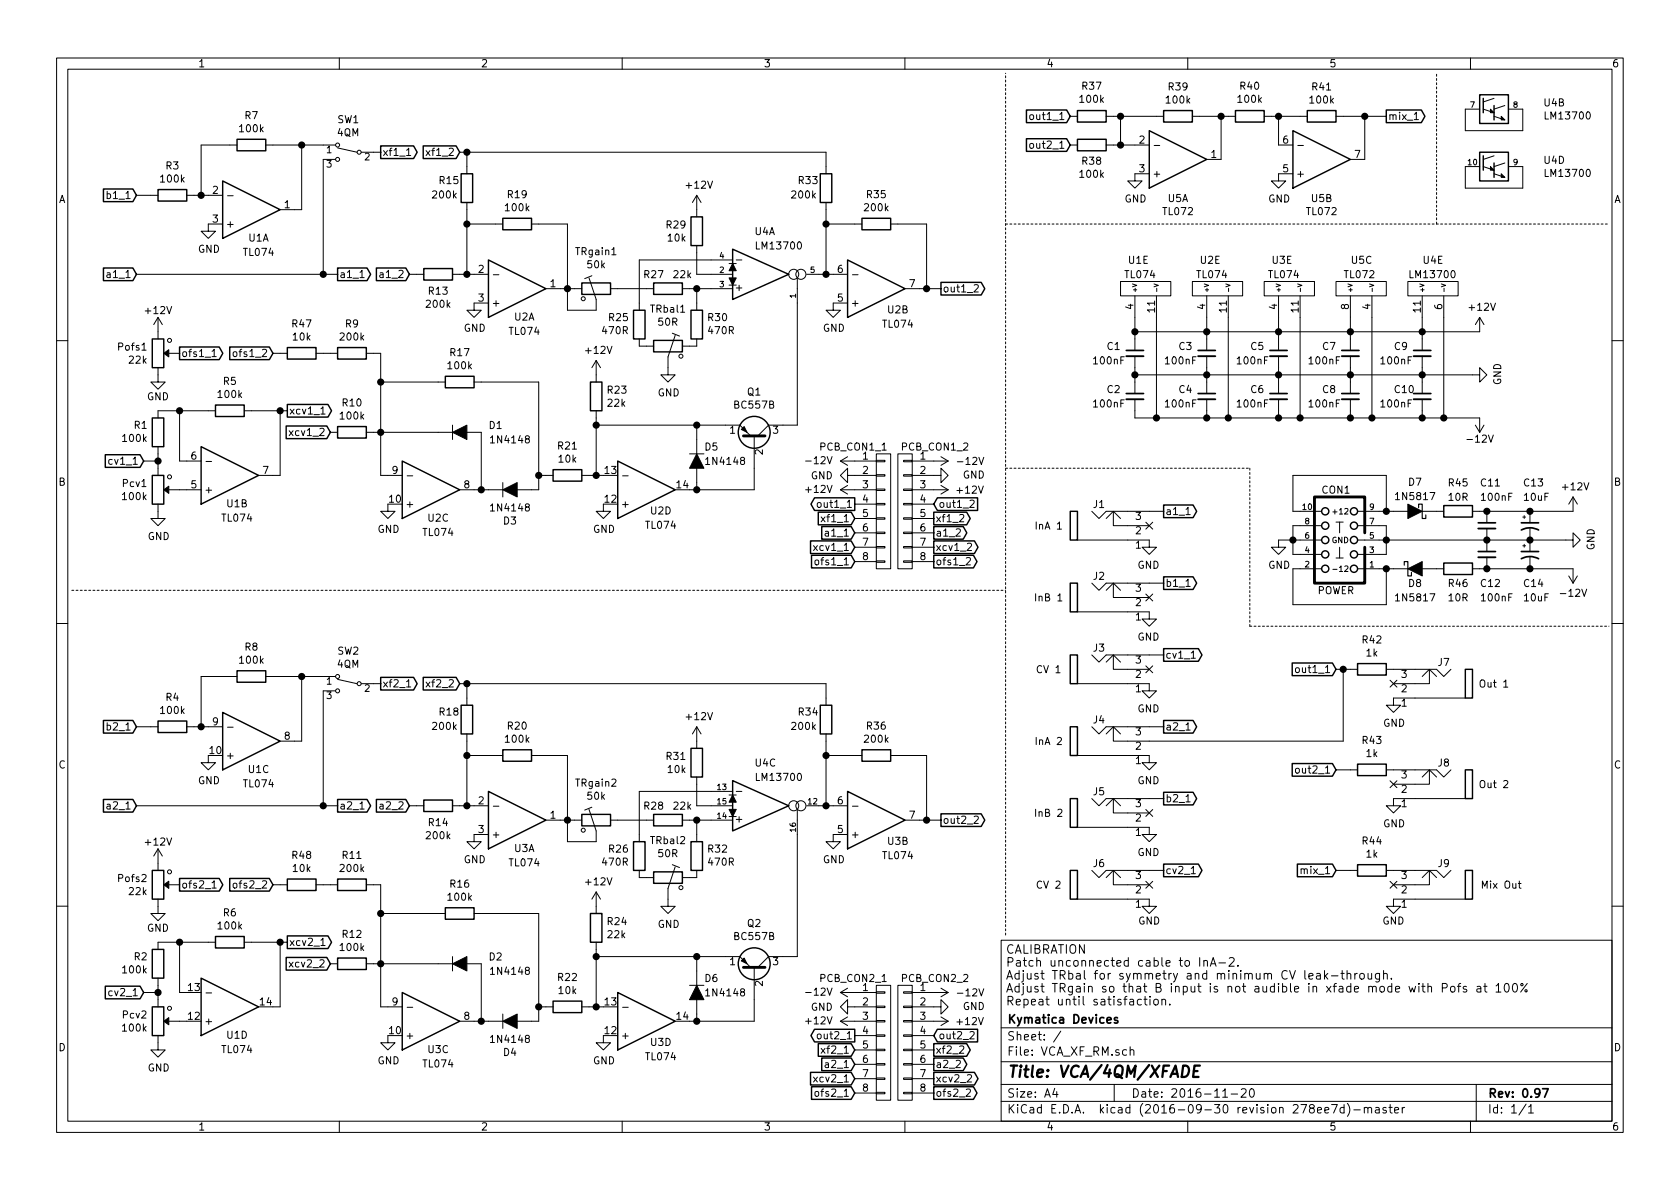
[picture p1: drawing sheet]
<svg xmlns="http://www.w3.org/2000/svg" width="297mm" height="210mm" viewBox="0 0 297 210" stroke-linecap="round" stroke-linejoin="round" font-family="sans-serif">
<g fill="none" stroke="#000" stroke-width=".18">
<path d="M10 10.3h277v189.9h-277zM12 12.2h273v186.1h-273zM60 10.3v1.9M110 10.3v1.9M160 10.3v1.9M210 10.3v1.9M260 10.3v1.9M261.6 19.3h-2.5v3.8h10.1v-3.8h-2.5M262.3 19.3l1.9 .6M264.2 17.4l-1.9 .6M266.1 18.7l-1.9 .6M24.1 34.5h3.8"/>
<path d="M33 34.5h6.4M39.4 39.6h-2.6v1.3h1.3l-1.3 1.3-1.2-1.3h1.2M40.2 34.6h1M41.9 25.6h-6.3v8.9M47 25.6h12.3M53.3 25.6v11.5h-3.8M59.3 28.2h-2.2v20.3M59.7 26.2l3.4 .7M63.9 26.9h3.4M71.9 26.6l.4-.4v1.3M71.9 27.5h.7M81.3 26.9h64.7v3.8"/>
<path d="M82.5 39.6h6.4M82.5 26.9v3.8M82.5 35.8v12.7M94 39.6h6.3v15.3h5.1v-1.9l-1.3-3.9M123.2 34.5v3.8M123.2 34.5l-.8 1.3M123.2 34.5l.8 1.3M146 39.6h6.4M146 35.8v12.7M157.5 39.6h6.3v11.4M189.2 25.6h1.3M189.2 20.6h1.3"/>
<path d="M195.6 25.6h7.6M195.6 20.6h10.1M198.1 20.6v5M203.2 30.7h-2.5v1.3h1.2l-1.2 1.3-1.3-1.3h1.3M204.1 25.7h1M210.8 20.6h7.6M215.9 20.6v7.6h-2.5M223.5 20.6h7.6M226.1 20.6v5h2.5M228.6 30.7h-2.5v1.3h1.2l-1.2 1.3-1.3-1.3h1.3M229.5 25.7h1M236.2 20.6h8.9"/>
<path d="M241.3 20.6v7.6h-2.5M250.1 21.2h.7M261.6 29.5h-2.5v3.8h10.1v-3.8h-2.5M262.3 29.5l1.9 .6M264.2 20.6l1.9 .6M264.2 27.6l-1.9 .6M264.2 30.7l1.9 .7M266.1 28.8l-1.9 .7M24.1 48.5h35.6M27.9 56.1v3.8M27.9 56.1l-.7 1.3M27.9 56.1l.8 1.3"/>
<path d="M63.7 49.1h.7M72.4 48.5h2.5M80 48.5h6.4M86.4 53.6h-2.6v1.3h1.3l-1.3 1.2-1.3-1.2h1.3M87.2 48.6h1M96.5 51h6.4M104.6 48.8l-1.2 .5M107.9 51h7.7M108.2 45.1h.7M113 59.9v1.3h2.6M118.9 58.9l1.2 .5M119.4 59.3l-1.3 3.8v3.2h1.3l-1.3 1.3-1.3-1.3h1.3"/>
<path d="M120.6 51h8.9M123.2 43.4v5.1h6.3M123.2 51v3.9M123.2 59.9v1.3h-2.6M128.9 46.6h1.3M128.9 50.4h1.3M129.5 46h-16.5v8.9M141 49.3v25.9h-5.1l-1.9 1.9M142.6 48.5h7.3M149.9 53.6h-2.6v1.3h1.3l-1.3 1.2-1.3-1.2h1.3M150.7 48.6h1M160 51h6.4"/>
<path d="M172.2 50.4l.5-.1 .2 .1 .1 .3-.8 .9h.8M198.1 49.8h8.9v2.5h-8.9zM200.7 52.3v9.5M204 50.2l.8 .3-.8 .2M204.5 52.3v21.6M204.5 51v.6M210.8 49.8h8.9v2.5h-8.9zM213.4 52.3v9.5M216.7 50.2l.8 .3-.8 .2M217.2 52.3v21.6M217.2 51v.6M223.5 49.8h8.9v2.5h-8.9z"/>
<path d="M226.1 52.3v9.5M229.4 50.2l.8 .3-.8 .2M229.9 52.3v21.6M229.9 51v.6M236.2 49.8h8.9v2.5h-8.9zM238.8 52.3v9.5M242.1 50.2l.8 .3-.8 .2M242.6 52.3v21.6M242.6 51v.6M248.9 49.8h8.9v2.5h-8.9zM251.5 52.3v9.5M254.8 50.2l.8 .3-.8 .2"/>
<path d="M255.3 52.3v21.6M255.3 51v.6M261.6 56.1l-.7 1.3M261.6 56.1v2.6h-60.9M261.6 56.1l.8 1.3M10 60.2h2M25.1 61.9h.7M27.9 65v2.6h1.3l-1.3 1.2-1.2-1.2h1.2M27.9 79v5.1M29.8 62.5h1.9M31.7 72.6v8.9h3.9M37.5 62.1l.4-.3v1.3"/>
<path d="M37.5 63.1h.7M38.1 72.6h-10.2v1.3M43.2 72.6h7.6M48.3 62.5h2.5M49.5 72.6v11.5h-3.8M55.9 62.5h3.8M56.7 72.3l.4-.4v1.3M56.7 73.2h.8M58.4 76.4h1.3M64.8 76.4h15.2M64.8 62.5h2.5v21.6h3.8M67.3 67.6h11.4"/>
<path d="M80 75.2v2.5M82.5 76.4h2.6v10.2M83.8 67.6h11.4v19h-3.8M105.4 75.2h25.4l1.9 1.9M105.4 63.7v3.9M105.4 72.6v11.5M105.4 63.7l-.8 1.3M105.4 63.7l.8 1.3M123.2 75.2v5.1M133.3 77.1v9.5h-11.4M200.7 66.3h60.9v-1.3l1.3 1.3-1.3 1.3v-1.3M200.7 63v6.5"/>
<path d="M200.7 70.6v3.3h60.9v2.5M213.4 63v6.5M213.4 70.6v3.3M226.1 63v6.5M226.1 70.6v3.3M238.8 63v6.5M238.8 70.6v3.3M251.5 63v6.5M251.5 70.6v3.3M260.9 75.2l.7 1.2M262.4 75.2l-.8 1.2M285 60.2h2"/>
<path d="M25.4 81.5h2.5M27.9 89.1v2.6h1.3l-1.3 1.3-1.2-1.3h1.2M29.8 86.6h5.8M36.4 81.6h1M68.6 89.1v1.3h1.2l-1.2 1.3-1.3-1.3h1.3M72 84.1h1M81.3 86.6h7.6M88.9 85.3v2.6M95.2 84.1h2.6M102.9 84.1h3.8M106.7 89.1v1.3h1.2l-1.2 1.3-1.3-1.3h1.3M110.1 84.1h1"/>
<path d="M121.9 80.3h2.6M123.2 82.8v3.8M148.6 86.6h6.3M148.6 81.5h6.3M148.6 86.6l1.3 .8M148.6 81.5l1.3 .8M149.9 84.1v-1.3l-1.3 1.3 1.3 1.2v-1.2h5M149.9 85.8l-1.3 .8M149.9 80.8l-1.3 .7M151.1 89.1h3.8M151.1 91.7h3.8M151.1 94.2h3.8"/>
<path d="M151.1 96.8h3.8M151.1 99.3h3.8M154.9 80.3h2.6v20.3h-2.6zM154.9 99.2h1.6v.2h-1.6zM154.9 96.6h1.6v.3h-1.6zM154.9 94.1h1.6v.3h-1.6zM154.9 91.6h1.6v.2h-1.6zM154.9 89h1.6v.3h-1.6zM154.9 86.5h1.6v.2h-1.6zM154.9 83.9h1.6v.3h-1.6zM154.9 81.4h1.6v.3h-1.6zM158.7 80.3h2.6v20.3h-2.6z"/>
<path d="M159.8 99.2h1.5v.2h-1.5zM159.8 96.6h1.5v.3h-1.5zM159.8 94.1h1.5v.3h-1.5zM159.8 91.6h1.5v.2h-1.5zM159.8 89h1.5v.3h-1.5zM159.8 86.5h1.5v.2h-1.5zM159.8 83.9h1.5v.3h-1.5zM159.8 81.4h1.5v.3h-1.5zM161.3 84.1h5.1v-1.3l1.2 1.3-1.2 1.2v-1.2M161.3 86.6h6.3M161.3 81.5h6.3M161.3 89.1h3.8"/>
<path d="M161.3 91.7h3.8M161.3 94.2h3.8M161.3 96.8h3.8M161.3 99.3h3.8M166.4 85.8l1.2 .8M166.4 80.8l1.2 .7M167.6 86.6l-1.2 .8M167.6 81.5l-1.2 .8M169.7 91.1l.5-.1 .2 .1v.2l-.8 1h.8M170.8 98.7l.5-.1 .2 .1 .1 .3-.8 .9h.8M171 96.2l.5-.1 .3 .3-.8 1h.8M171.5 88.5l.5-.1 .2 .1v.3l-.8 .9h.8"/>
<path d="M186.9 93.6h.8M190.5 95.5h12.7v1.3h-1.3l1.3 1.2 1.3-1.2h-1.3M193 90.4l1.3 1.3 1.3-1.3h10.1M195.6 91.7l1.2-1.3 1.3 1.3M196.8 90.4v2.6h6.4M202.6 92.3l1.2 1.3M203.8 92.3l-1.2 1.3M209.7 91h.7M233.7 95.5h-7.6v1.3h1.2l-1.2 1.2-1.3-1.2h1.3M233.7 90.4h-5.1v-6.3h16.5v6.3M233.7 93h-5.1v5h5.1M236.2 98.7h1.3"/>
<path d="M236.2 92.3h1.3M236.9 92.3v1.9M236.9 96.8v1.9M240 95.5h38.1v-1.3l1.3 1.3-1.3 1.3v-1.3M240 90.4h8.9M240 93h5.1v5h-5.1M251.5 90.4h3.8M262.9 90.4v1.9M262.9 93.5v3.9M262.9 98.5v2.1M269.2 91.4h.5M269.2 96.5h.5"/>
<path d="M269.5 91.2v.5M269.5 96.3v.5M270.5 90.4v2.1M270.5 93.5v4M270.5 98.5v2.1M278.1 87.9v2.5h-17.8M278.1 87.9l-.7 1.2M278.1 87.9l.8 1.2M10 110.3h2M41.9 119.6h-6.3v8.9M47 119.6h12.3M53.3 119.6v11.5h-3.8"/>
<path d="M187 106.3h.8M190.5 108.2h12.7v1.3h-1.3l1.3 1.2 1.3-1.2h-1.3M193 103.1l1.3 1.3 1.3-1.3h10.1M193 115.8l1.3 1.3 1.3-1.3h10.1M195.6 104.4l1.2-1.3 1.3 1.3M195.6 117.1l1.2-1.3 1.3 1.3M196.8 103.1v2.6h6.4M196.8 115.8v2.6h6.4M202.6 105l1.2 1.3M202.6 117.7l1.2 1.3M203.8 105l-1.2 1.3M203.8 117.7l-1.2 1.3"/>
<path d="M209.7 103.7h.7M210.6 116.4h.8M233.7 100.6h-5.1v6.3h16.5v-6.3M236.2 118.4h3.8M237.5 118.4v12.7h-40.7v-2.6M240 100.6h8.9M245.1 118.4h8.9l1.3 1.2 1.2-1.2M251.5 119.6l1.2-1.2 1.3 1.2M251.5 100.6h3.8M252.7 118.4v2.5h-6.3M260.3 100.6h17.8v2.5M277.4 101.8l.7 1.3"/>
<path d="M278.9 101.8l-.8 1.3M285 110.3h2M24.1 128.5h3.8M33 128.5h6.4M36.8 133.6v1.3h1.3l-1.3 1.2-1.2-1.2h1.2M40.2 128.6h1M59.3 122.2h-2.2v20.3M59.7 120.1l3.4 .8M63.9 120.9h3.4M71.9 120.5l.4-.3v1.3M71.9 121.5h.7M81.3 120.9h64.7v3.8"/>
<path d="M82.5 120.9v3.8M82.5 129.8v12.7M82.5 133.6h6.4M94 133.6h6.3v15.2h5.1v-1.9l-1.3-3.8M123.2 128.5v3.8M123.2 137.4v5.1h6.3M123.2 128.5l-.8 1.3M123.2 128.5l.8 1.3M129.5 139.9h-16.5v8.9M146 129.8v12.7M146 133.6h6.4M157.5 133.6h6.3v11.4"/>
<path d="M190.5 120.9h12.7v1.3h-1.3l1.3 1.2 1.3-1.2h-1.3M190.5 133.6h12.7v1.3h-1.3l1.3 1.2 1.3-1.2h-1.3M193 128.5l1.3 1.3 1.3-1.3h10.1M195.6 129.8l1.2-1.3 1.3 1.3M209.7 129.1h.7M236.2 136.1h3.8M245.1 136.1h8.9l1.3 1.3 1.2-1.3M245.8 120.3l1.2 1.2M245.8 138.1l1.2 1.2M247 120.3l-1.2 1.2M247 138.1l-1.2 1.2M251.5 137.4l1.2-1.3 1.3 1.3"/>
<path d="M252.7 136.1v2.6h-6.3M259.1 123.4h-12.7v1.3h1.2l-1.2 1.3-1.3-1.3h1.3M265.9 121.5h.7M24.1 142.5h35.6M27.9 159v2.5h1.3l-1.3 1.3-1.2-1.3h1.2M27.9 150.1v3.8M27.9 150.1l-.7 1.3M27.9 150.1l.8 1.3M29.8 156.5h1.9M37.5 156.1l.4-.4v1.3M37.5 157h.7M48.3 156.5h2.5"/>
<path d="M55.9 156.5h3.8M63.7 143.1h.7M64.8 156.5h2.5v21.5h3.8M72.4 142.5h2.5M80 142.5h6.4M86.4 147.6h-2.6v1.2h1.3l-1.3 1.3-1.3-1.3h1.3M87.2 142.6h1M96.5 145h6.4M104.6 142.7l-1.2 .6M105.4 157.7v3.8M105.4 157.7l-.8 1.3M105.4 157.7l.8 1.3"/>
<path d="M107.9 145h7.7M113 153.9v1.3h2.6M118.9 152.9l1.2 .5M119.4 153.3l-1.3 3.8v3.2h1.3l-1.3 1.2-1.3-1.2h1.3M120.6 145h8.9M123.2 145v3.8M123.2 153.9v1.3h-2.6M128.9 140.6h1.3M128.9 144.4h1.3M141 143.3v25.9h-5.1l-1.9 1.9M144.8 142.5h5.1M149.9 147.6h-2.6v1.2h1.3l-1.3 1.3-1.3-1.3h1.3"/>
<path d="M150.7 142.6h1M160 145h6.4M172.2 144.4l.5-.1 .2 .1 .1 .3-.8 .9h.8M190.5 146.3h12.7v1.3h-1.3l1.3 1.2 1.3-1.2h-1.3M190.5 159h12.7v1.3h-1.3l1.3 1.2 1.3-1.2h-1.3M193 141.2l1.3 1.3 1.3-1.3h10.1M193 153.9l1.3 1.3 1.3-1.3h10.1M195.6 142.5l1.2-1.3 1.3 1.3M195.6 155.2l1.2-1.3 1.3 1.3M196.8 141.2v2.6h6.4M196.8 153.9v2.6h6.4M202.6 143.1l1.2 1.3"/>
<path d="M202.6 155.8l1.2 1.3M203.8 143.1l-1.2 1.3M203.8 155.8l-1.2 1.3M209.7 141.8h.7M210.6 154.5h.8M236.2 153.9h3.8M245.1 153.9h8.9l1.3 1.3 1.2-1.3M245.8 155.8l1.2 1.3M247 155.8l-1.2 1.3M251.5 155.2l1.2-1.3 1.3 1.3M252.7 153.9v2.6h-6.3M259.1 141.2h-12.7v1.3h1.2l-1.2 1.3-1.3-1.3h1.3"/>
<path d="M259.1 159h-12.7v1.3h1.2l-1.2 1.2-1.3-1.2h1.3M268.5 156.2h.4M268.6 155.8v1.1l.3 .2M10 160.2h2M25.4 175.5h2.5M27.9 173v5M31.7 166.6v8.9h1.3M36.4 175.6h1M38.1 166.6h-10.2v1.3M43.2 166.6h7.6M49.5 166.6v11.4h-1.2M56.7 166.3l.4-.4v1.3"/>
<path d="M56.7 167.2h.8M58.4 170.4h1.3M64.8 170.4h15.2M67.3 161.5h11.4M72 178.1h1M80 169.2v2.5M82.5 170.4h2.6v10.2M83.8 161.5h11.4v19.1h-3.8M88.9 179.3v2.6M95.2 178h2.6M102.9 178h3.8M105.4 169.2h25.4l1.9 1.9"/>
<path d="M105.4 166.6v11.4M110.1 178.1h1M121.9 174.2h2.6M123.2 169.2v5M123.2 176.8v3.8M133.3 171.1v9.5h-11.4M148.6 175.5h6.3M148.6 175.5l1.3 .8M149.9 178v-1.2l-1.3 1.2 1.3 1.3v-1.3h5M149.9 179.8l-1.3 .8M149.9 174.7l-1.3 .8M154.9 174.2h2.6v20.4h-2.6z"/>
<path d="M154.9 177.9h1.6v.3h-1.6zM154.9 175.4h1.6v.2h-1.6zM158.7 174.2h2.6v20.4h-2.6zM159.8 177.9h1.5v.3h-1.5zM159.8 175.4h1.5v.2h-1.5zM161.3 178h5.1v-1.2l1.2 1.2-1.2 1.3v-1.3M161.3 175.5h6.3M166.4 179.8l1.2 .8M166.4 174.7l1.2 .8M167.6 175.5l-1.2 .8M177 166.3h108v32h-108zM201.8 176.8l-.4-.1-.3 .3v.4l.1 .2h.6"/>
<path d="M202.5 176.2v1.3l.3 .2M203.3 176.7v1M204.1 176.8l.2-.1 .4 .1 .1 .6-.2 .2-.3 .1-.2-.1zM205.4 176.8h.1a.37 .37 0 0 1 .6 .1v.8M205.4 176.7v1M206.8 177.6v.1M212.1 169.3v1.6M212.9 170l.2-.2 .3 .1 .1 1M212.9 169.8v1.1M214 170.9l.5-1.6 .5 1.6M214.1 170.4h.8M215.5 170.3h1.2"/>
<path d="M217.3 169.5l.6-.2 .2 .2 .1 .3-.9 1.1h.9M218.9 170.7v.2M232.8 172.2h.6l.1 .9M233.5 172.5l-.6 .1a.31 .31 0 0 0-.2 .3 .31 .31 0 0 0 .2 .2h.6M234.2 171.6v1.5M234.3 172.6l.5 .5M234.8 172.1l-.6 .6M235.4 172.6h1.2M237.1 172.1h.6M237.3 171.6v1.3l.1 .2h.3M238.2 172.3l.2-.2 .4 .1v.9M238.2 171.6v1.5"/>
<path d="M239.5 172.1v1M240 172.1l-.5 .3M240.5 172.3l.2-.2 .4 .2 .1 .5-.1 .3h-.4l-.2-.1zM241.9 172.1v1h.4l.2-.1M242.5 172.1v1M243.9 172.1v1.2l-.3 .4-.3-.1M243.9 172.2l-.4-.1-.3 .3v.4l.1 .3h.6M244.6 172.3l.1-.1a.37 .37 0 0 1 .6 .1v.8M244.6 171.6v1.5M246 173v.1M250.9 173.9v.1M250.9 174.4v1"/>
<path d="M251.4 174.4h.6M251.6 173.9v1.3l.1 .2h.3M252.5 174.5l.2-.1 .4 .1v.9M252.5 173.9v1.5M255 174.7l.7-.1 .2-.2-.1-.4-.2-.1h-.6v1.5M256.5 174.5l.2-.1 .5 .1 .1 .6-.2 .3h-.4l-.2-.1zM257.7 174.4h.6M258.3 173.9l-.4 .2v1.3M259.3 174.5a.37 .37 0 0 0-.6 .1l.1 .2 .6 .3-.3 .3h-.4M261.2 174.5h.5l.1 .9M261.8 174.8h-.5a.31 .31 0 0 0-.2 .3 .31 .31 0 0 0 .2 .3h.5M262.3 174.4h.6"/>
<path d="M262.6 173.9v1.3l.3 .2M264.5 174.3l.4-.4v1.5M264.5 175.4h.9M266.1 174l.4-.1a.97 .97 0 0 1 0 1.5 .84 .84 0 0 1-.4-1.4zM267.6 174l.2-.1a.82 .82 0 0 1 .6 .6 .82 .82 0 0 1-.3 .9h-.2a.84 .84 0 0 1-.3-1.4zM269.7 175.1h.3v.3h-.3zM270 173.9l-1.1 1.5M285 160.2h2M27.9 183.1v2.6h1.3l-1.3 1.2-1.2-1.2h1.2M29.8 180.6h3.2M60 198.3v1.9M68.6 183.1v1.3h1.2l-1.2 1.3-1.3-1.3h1.3"/>
<path d="M81.3 180.6h7.6M106.7 183.1v1.3h1.2l-1.2 1.3-1.3-1.3h1.3M110 198.3v1.9M148.6 180.6h6.3M148.6 180.6l1.3 .8M151.1 183.1h3.8M151.1 185.7h3.8M151.1 188.2h3.8M151.1 190.7h3.8M151.1 193.3h3.8M154.9 193.2h1.6v.2h-1.6zM154.9 190.6h1.6v.3h-1.6z"/>
<path d="M154.9 188.1h1.6v.2h-1.6zM154.9 185.5h1.6v.3h-1.6zM154.9 183h1.6v.3h-1.6zM154.9 180.5h1.6v.2h-1.6zM159.8 193.2h1.5v.2h-1.5zM159.8 190.6h1.5v.3h-1.5zM159.8 188.1h1.5v.2h-1.5zM159.8 185.5h1.5v.3h-1.5zM159.8 183h1.5v.3h-1.5zM159.8 180.5h1.5v.2h-1.5zM160 198.3v1.9M161.3 180.6h6.3"/>
<path d="M161.3 183.1h3.8M161.3 185.7h3.8M161.3 188.2h3.8M161.3 190.7h3.8M161.3 193.3h3.8M167.6 180.6l-1.2 .8M169.7 185.1l.5-.1 .2 .1v.2l-.8 1h.8M170.8 192.7l.5-.1 .2 .1 .1 .2-.8 1h.8M171 190.1l.5-.1 .3 .4-.8 .9h.8M171.5 182.5l.5-.1 .2 .1v.3l-.8 .9h.8M177 194.8h108M177 191.8h108"/>
<path d="M177 187.8h108M177 181.8h108M186.5 192.5l-.4 1h1M186.8 193v1M187.6 182.3l-1.3 2M197 191.8v3M199.8 185.7h.1a.37 .37 0 0 1 .6 .1v.8M199.8 185.1v1.5M210 198.3v1.9M216.2 194h.8M217.7 193.5h1.1M219.5 192.7l.2-.2h.3l.3 .2v.3v.2l-.9 .8h.9"/>
<path d="M221.1 192.6l.2-.1a.8 .8 0 0 1 .5 .8 .8 .8 0 0 1-.5 .7 1 1 0 0 1-.2-1.4zM232.9 196.3l.8-.1-.1-.3-.5-.1-.2 .2 .1 .7h.6M234.2 196.3l.7-.1v-.3l-.5-.1-.2 .2 .1 .7h.6M235.4 195.3h1l-.6 1.5M237.6 195.9l-.4-.1-.3 .3 .1 .6 .2 .1 .4-.1M237.6 195.3v1.5M238.2 195.1a1.71 1.71 0 0 1 0 2.3M239.4 196.3h1.1M241.2 196l.2-.2 .4 .1 .1 .9M241.2 195.8v1M241.9 196a.36 .36 0 0 1 .3-.2 .36 .36 0 0 1 .3 .2v.8M243.2 195.9h.6l.1 .9"/>
<path d="M243.9 196.2l-.5 .1a.29 .29 0 0 0-.3 .2 .29 .29 0 0 0 .3 .3l.5-.1M245.1 195.9a.37 .37 0 0 0-.6 .1l.1 .3 .5 .1v.1l-.2 .3-.4-.1M245.6 195.8h.6M245.8 195.3v1.3l.4 .2M246.6 196.3l.7-.1-.1-.3-.4-.1-.2 .2v.7h.6M247.9 195.8v1M248.4 195.8l-.5 .3M260 198.3v1.9M261 191.8v6.5M269.8 195.2l-1.2 2M270.3 195.8l.4-.5v1.5M270.3 196.8h.8"/>
<circle cx="59.7" cy="28.2" r=".36"/>
<circle cx="59.7" cy="25.6" r=".36"/>
<circle cx="63.5" cy="26.9" r=".36"/>
<circle cx="103.1" cy="52.8" r=".36"/>
<circle cx="140.3" cy="48.5" r=".89"/>
<circle cx="141.6" cy="48.5" r=".89"/>
<circle cx="30" cy="60.2" r=".36"/>
<circle cx="120.4" cy="63" r=".36"/>
<circle cx="30" cy="84.3" r=".36"/>
<circle cx="59.7" cy="119.6" r=".36"/>
<circle cx="59.7" cy="122.2" r=".36"/>
<circle cx="63.5" cy="120.9" r=".36"/>
<circle cx="30" cy="154.2" r=".36"/>
<circle cx="103.1" cy="146.8" r=".36"/>
<circle cx="120.4" cy="157" r=".36"/>
<circle cx="140.3" cy="142.5" r=".89"/>
<circle cx="141.6" cy="142.5" r=".89"/>
<circle cx="30" cy="178.3" r=".36"/>
<circle cx="269.1" cy="174.1" r=".22"/>
</g>
<g fill="none" stroke="#000" stroke-width=".3">
<path d="M199.1 62h3.1M199.1 69.6h3.1M211.8 62h3.1M211.8 69.6h3.1M224.5 62h3.1M224.5 69.6h3.1M237.2 62h3.1M237.2 69.6h3.1M249.9 62h3.1M249.9 69.6h3.1M261.4 92.5h3M261.4 97.5h3"/>
<path d="M269 93.7a3.2 3.2 0 0 1 3 0M269 98.8a3.2 3.2 0 0 1 3 0M269 92.5h3M269 97.5h3M195.7 180.4l.8-.1-.1-.3-.4-.1-.3 .2 .1 .7h.6M197.6 180l-.4-.1-.2 .2 .1 .3 .5 .1v.3h-.6M272.7 192.5h1l-.6 1.5"/>
</g>
<path d="M209.2 188.4h.5a1.09 1.09 0 0 1 .4 1.3 1.09 1.09 0 0 1-1.2 .7zM211.1 189.4h.6M212.1 188.4h-.9l-.3 2h1" fill="none" stroke="#000" stroke-width=".41"/>
<g fill="#000" stroke="#000" stroke-width=".18">
<path d="M263.5 19.3l.7 .6h-.7zM263.5 29.5l.7 .6h-.7zM265.4 20.6l.7 .6h-.7zM265.4 30.7l.7 .7h-.7zM128.9 49.1h1.3l-.7 1.3zM129.5 46.6l.7 1.3h-1.3zM29 62.5l.8-.7v1.3zM80 76.4l2.5-1.2v2.5zM131.1 75.9l.5-.5 .5 1zM29 86.6l.8-.6v1.2zM88.9 86.6l2.5-1.3v2.6zM123.2 80.3l1.3 2.5h-2.6z"/>
<path d="M248.9 89.1l2.6 1.3-2.6 1.3zM248.9 100.6l2.6-1.3v2.5zM29 156.5l.8-.7v1.3zM128.9 143.1h1.3l-.7 1.3zM129.5 140.6l.7 1.3h-1.3zM80 170.4l2.5-1.2v2.5zM88.9 180.6l2.5-1.3v2.6zM123.2 174.2l1.3 2.6h-2.6zM131.1 169.9l.5-.5 .5 1zM29 180.6l.8-.6v1.2z"/>
</g>
<g fill="none" stroke="#000" stroke-width=".25">
<path d="M181.5 19.5h7.1l.6 1.1-.6 1.1h-7.1zM190.5 19.6h5.1v2h-5.1zM205.7 19.6h5.1v2h-5.1zM218.4 19.6h5.1v2h-5.1zM231.1 19.6h5.1v2h-5.1zM245.1 19.5h6.2l.6 1.1-.6 1.1h-6.2zM261.6 16.8h5.1v5h-5.1zM262.3 17.4v2.5M264.2 18.7v2.5M18.3 33.4h5.2l.6 1.1-.6 1.2h-5.2zM27.9 33.5h5.1v2.1h-5.1zM39.4 32l10.1 5.1-10.1 5.1z"/>
<path d="M41.9 24.6h5.1v2.1h-5.1zM67.3 25.8h5.8l.7 1.1-.7 1.1h-5.8zM74.8 25.8h5.8l.7 1.1-.7 1.1h-5.8zM81.5 30.7h2.1v5.1h-2.1zM88.9 38.6h5.1v2h-5.1zM122.2 38.3h2v5.1h-2zM145 30.7h2.1v5.1h-2.1zM152.4 38.6h5.1v2h-5.1zM181.5 24.5h7.1l.6 1.1-.6 1.2h-7.1zM190.5 24.6h5.1v2.1h-5.1zM203.2 23.1l10.2 5.1-10.2 5.1zM228.6 23.1l10.2 5.1-10.2 5.1z"/>
<path d="M261.6 26.9h5.1v5.1h-5.1zM262.3 27.6v2.5M264.2 28.8v2.6M18.3 47.4h5.2l.6 1.1-.6 1.1h-5.2zM26.9 59.9h2.1v5.1h-2.1zM59.7 47.4h5.2l.6 1.1-.6 1.1h-5.2zM66.5 47.4h5.3l.6 1.1-.6 1.1h-5.3zM74.9 47.5h5.1v2h-5.1zM86.4 46l10.1 5-10.1 5.1zM102.9 50h5v2.1h-5zM112 54.9h2v5h-2zM115.6 50h5v2.1h-5z"/>
<path d="M122.2 54.9h2v5h-2zM129.5 44.1l9.9 4.4-9.9 4.5zM149.9 46l10.1 5-10.1 5.1zM166.4 49.9h7.1l.6 1.1-.6 1.2h-7.1zM26.9 73.9h2.1v5.1h-2.1zM31.7 61.4h7.1l.6 1.1-.6 1.1h-7.1zM35.6 79l10.1 5.1-10.1 5zM38.1 71.6h5.1v2.1h-5.1zM40.6 61.4h7l.7 1.1-.7 1.1h-7zM50.6 75.3h7.2l.6 1.1-.6 1.2h-7.2zM50.8 61.5h5.1v2h-5.1zM50.8 71.5h7.2l.6 1.1-.6 1.2h-7.2z"/>
<path d="M59.7 75.4h5.1v2.1h-5.1zM59.7 61.5h5.1v2h-5.1zM78.7 66.5h5.1v2.1h-5.1zM104.4 67.6h2v5h-2zM115.6 60.2h5v2h-5zM18.6 80.4h6.2l.6 1.1-.6 1.1h-6.2zM26.9 84.1h2.1v5h-2.1zM71.1 81.5l10.2 5.1-10.2 5.1zM97.8 83.1h5.1v2h-5.1zM109.2 81.5l10.2 5.1-10.2 5.1zM143.3 95.7h7.2l.6 1.1-.6 1.1h-7.2zM143.5 98.2h7l.6 1.1-.6 1.1h-7z"/>
<path d="M144 88h7.1v2.3h-7.1l-.6-1.2zM144.7 90.6h5.8l.6 1.1-.6 1.1h-5.8zM145.3 93.1h5.2l.6 1.1-.6 1.1h-5.2zM165.1 90.6h5.8l.7 1.1-.7 1.1h-5.8zM165.1 93.1h5.2l.6 1.1-.6 1.1h-5.2zM165.1 98.2h7l.6 1.1-.6 1.1h-7zM165.1 95.7h7.2l.6 1.1-.6 1.1h-7.2zM165.7 88h7.1v2.3h-7.1l-.6-1.2zM189.2 90.4h1.3v5.1h-1.3zM205.7 89.3h5.2l.7 1.1-.7 1.1h-5.2zM255.3 89.4h5v2h-5zM255.3 99.6h5v2h-5z"/>
<path d="M41.9 118.6h5.1v2h-5.1zM67.3 119.8h5.8l.7 1.1-.7 1.1h-5.8zM74.8 119.8h5.8l.7 1.1-.7 1.1h-5.8zM189.2 103.1h1.3v5.1h-1.3zM189.2 115.8h1.3v5.1h-1.3zM205.7 102h5.2l.7 1.1-.7 1.1h-5.2zM205.7 114.7h6.2l.6 1.1-.6 1.1h-6.2zM228.5 117.2h7.1l.6 1.2-.6 1.1h-7.1zM240 117.3h5.1v2.1h-5.1zM259.1 118.4h1.2v5h-1.2zM18.3 127.4h5.2l.6 1.1-.6 1.1h-5.2zM27.9 127.5h5.1v2h-5.1z"/>
<path d="M39.4 126l10.1 5.1-10.1 5zM81.5 124.7h2.1v5.1h-2.1zM86.4 139.9l10.1 5.1-10.1 5.1zM88.9 132.6h5.1v2h-5.1zM122.2 132.3h2v5.1h-2zM129.5 138l9.9 4.5-9.9 4.4zM145 124.7h2.1v5.1h-2.1zM149.9 139.9l10.1 5.1-10.1 5.1zM152.4 132.6h5.1v2h-5.1zM189.2 128.5h1.3v5.1h-1.3zM205.7 127.4h5.2l.7 1.1-.7 1.1h-5.2zM228.5 135h7.1l.6 1.1-.6 1.2h-7.1z"/>
<path d="M240 135.1h5.1v2.1h-5.1zM259.1 136.1h1.2v5.1h-1.2zM18.3 141.4h5.2l.6 1.1-.6 1.1h-5.2zM26.9 153.9h2.1v5.1h-2.1zM31.7 155.3h7.1l.6 1.2-.6 1.1h-7.1zM40.6 155.3h7l.7 1.2-.7 1.1h-7zM50.8 155.4h5.1v2.1h-5.1zM59.7 155.4h5.1v2.1h-5.1zM59.7 141.4h5.2l.6 1.1-.6 1.1h-5.2zM66.5 141.4h5.3l.6 1.1-.6 1.1h-5.3zM74.9 141.5h5.1v2h-5.1zM102.9 144h5v2h-5z"/>
<path d="M112 148.8h2v5.1h-2zM115.6 144h5v2h-5zM115.6 154.2h5v2h-5zM122.2 148.8h2v5.1h-2zM166.4 143.9h7.1l.6 1.1-.6 1.1h-7.1zM189.2 141.2h1.3v5.1h-1.3zM189.2 153.9h1.3v5.1h-1.3zM205.7 140.1h5.2l.7 1.1-.7 1.1h-5.2zM205.7 152.8h6.2l.6 1.1-.6 1.1h-6.2zM229.4 152.8h6.2l.6 1.1-.6 1.1h-6.2zM240 152.9h5.1v2h-5.1zM259.1 153.9h1.2v5.1h-1.2z"/>
<path d="M18.6 174.4h6.2l.6 1.1-.6 1.1h-6.2zM26.9 178h2.1v5.1h-2.1zM26.9 167.9h2.1v5.1h-2.1zM35.6 173l10.1 5-10.1 5.1zM38.1 165.6h5.1v2h-5.1zM50.6 169.3h7.2l.6 1.1-.6 1.1h-7.2zM50.8 165.5h7.2l.6 1.1-.6 1.1h-7.2zM59.7 169.4h5.1v2h-5.1zM71.1 175.5l10.2 5.1-10.2 5.1zM78.7 160.5h5.1v2.1h-5.1zM97.8 177h5.1v2.1h-5.1zM104.4 161.5h2v5.1h-2z"/>
<path d="M109.2 175.5l10.2 5.1-10.2 5.1zM143.3 189.6h7.2l.6 1.1-.6 1.2h-7.2zM143.5 192.2h7l.6 1.1-.6 1.1h-7zM144 182h7.1v2.2h-7.1l-.6-1.1zM144.7 184.6h5.8l.6 1.1-.6 1.1h-5.8zM145.3 187.1h5.2l.6 1.1-.6 1.1h-5.2zM165.1 184.6h5.8l.7 1.1-.7 1.1h-5.8zM165.1 187.1h5.2l.6 1.1-.6 1.1h-5.2zM165.1 192.2h7l.6 1.1-.6 1.1h-7zM165.1 189.6h7.2l.6 1.1-.6 1.2h-7.2zM165.7 182h7.1v2.2h-7.1l-.6-1.1z"/>
<circle cx="133.3" cy="76.4" r="2.82"/>
<circle cx="234.3" cy="90.4" r=".63"/>
<circle cx="234.3" cy="98" r=".63"/>
<circle cx="234.3" cy="93" r=".63"/>
<circle cx="234.3" cy="95.5" r=".63"/>
<circle cx="239.4" cy="98" r=".63"/>
<circle cx="239.4" cy="93" r=".63"/>
<circle cx="239.4" cy="95.5" r=".63"/>
<circle cx="239.4" cy="90.4" r=".63"/>
<circle cx="234.3" cy="100.6" r=".63"/>
<circle cx="239.4" cy="100.6" r=".63"/>
<circle cx="133.3" cy="170.4" r="2.82"/>
</g>
<path d="M131.4 77.1h3.9M241.3 94.2v-6.3h-8.9v15.2h8.9v-6.3M131.4 171.1h3.9" fill="none" stroke="#000" stroke-width=".51"/>
<path d="M248.3 99.9v-.6h.6v2.5h.7v-.6M250.8 89.8v-.7h.7v2.6h.6v-.6" fill="none" stroke="#000" stroke-width=".2"/>
<path d="M199.1 63h3.1M199.1 70.6h3.1M211.8 63h3.1M211.8 70.6h3.1M224.5 63h3.1M224.5 70.6h3.1M237.2 63h3.1M237.2 70.6h3.1M249.9 63h3.1M249.9 70.6h3.1M261.4 93.5h3M261.4 98.5h3" fill="none" stroke="#000" stroke-width=".33"/>
<g fill="#000" stroke="#000" stroke-width=".25">
<circle cx="35.6" cy="34.5" r=".51"/>
<circle cx="53.3" cy="25.6" r=".51"/>
<circle cx="82.6" cy="26.9" r=".51"/>
<circle cx="82.6" cy="39.6" r=".51"/>
<circle cx="146.1" cy="39.6" r=".51"/>
<circle cx="198.1" cy="25.6" r=".51"/>
<circle cx="198.1" cy="20.6" r=".51"/>
<circle cx="215.9" cy="20.6" r=".51"/>
<circle cx="226.1" cy="20.6" r=".51"/>
<circle cx="241.3" cy="20.6" r=".51"/>
<circle cx="57.2" cy="48.5" r=".51"/>
<circle cx="82.6" cy="48.5" r=".51"/>
<circle cx="100.3" cy="51" r=".51"/>
<circle cx="123.2" cy="51" r=".51"/>
<circle cx="146.1" cy="48.5" r=".51"/>
<circle cx="163.8" cy="51" r=".51"/>
<circle cx="200.7" cy="58.7" r=".51"/>
<circle cx="213.4" cy="58.7" r=".51"/>
<circle cx="226.1" cy="58.7" r=".51"/>
<circle cx="238.8" cy="58.7" r=".51"/>
<circle cx="251.5" cy="58.7" r=".51"/>
<circle cx="31.8" cy="72.6" r=".51"/>
<circle cx="49.5" cy="72.6" r=".51"/>
<circle cx="67.3" cy="67.6" r=".51"/>
<circle cx="67.3" cy="76.4" r=".51"/>
<circle cx="105.4" cy="75.2" r=".51"/>
<circle cx="123.2" cy="75.2" r=".51"/>
<circle cx="200.7" cy="66.3" r=".51"/>
<circle cx="204.5" cy="73.9" r=".51"/>
<circle cx="213.4" cy="66.3" r=".51"/>
<circle cx="213.4" cy="73.9" r=".51"/>
<circle cx="217.2" cy="73.9" r=".51"/>
<circle cx="226.1" cy="66.3" r=".51"/>
<circle cx="226.1" cy="73.9" r=".51"/>
<circle cx="229.9" cy="73.9" r=".51"/>
<circle cx="238.8" cy="66.3" r=".51"/>
<circle cx="238.8" cy="73.9" r=".51"/>
<circle cx="242.6" cy="73.9" r=".51"/>
<circle cx="251.5" cy="66.3" r=".51"/>
<circle cx="251.5" cy="73.9" r=".51"/>
<circle cx="255.3" cy="73.9" r=".51"/>
<circle cx="27.9" cy="81.5" r=".51"/>
<circle cx="85.1" cy="86.6" r=".51"/>
<circle cx="95.3" cy="84.1" r=".51"/>
<circle cx="105.4" cy="84.1" r=".51"/>
<circle cx="123.2" cy="86.6" r=".51"/>
<circle cx="228.6" cy="95.5" r=".51"/>
<circle cx="245.1" cy="95.5" r=".51"/>
<circle cx="245.1" cy="90.4" r=".51"/>
<circle cx="262.9" cy="95.5" r=".51"/>
<circle cx="262.9" cy="90.4" r=".51"/>
<circle cx="270.5" cy="95.5" r=".51"/>
<circle cx="270.5" cy="90.4" r=".51"/>
<circle cx="53.3" cy="119.6" r=".51"/>
<circle cx="237.5" cy="118.4" r=".51"/>
<circle cx="245.1" cy="100.6" r=".51"/>
<circle cx="262.9" cy="100.6" r=".51"/>
<circle cx="270.5" cy="100.6" r=".51"/>
<circle cx="35.6" cy="128.5" r=".51"/>
<circle cx="82.6" cy="120.9" r=".51"/>
<circle cx="82.6" cy="133.6" r=".51"/>
<circle cx="146.1" cy="133.6" r=".51"/>
<circle cx="57.2" cy="142.5" r=".51"/>
<circle cx="82.6" cy="142.5" r=".51"/>
<circle cx="100.3" cy="145" r=".51"/>
<circle cx="123.2" cy="145" r=".51"/>
<circle cx="146.1" cy="142.5" r=".51"/>
<circle cx="163.8" cy="145" r=".51"/>
<circle cx="27.9" cy="175.5" r=".51"/>
<circle cx="31.8" cy="166.6" r=".51"/>
<circle cx="49.5" cy="166.6" r=".51"/>
<circle cx="67.3" cy="161.5" r=".51"/>
<circle cx="67.3" cy="170.4" r=".51"/>
<circle cx="95.3" cy="178" r=".51"/>
<circle cx="105.4" cy="178" r=".51"/>
<circle cx="105.4" cy="169.2" r=".51"/>
<circle cx="123.2" cy="169.2" r=".51"/>
<circle cx="85.1" cy="180.6" r=".51"/>
<circle cx="123.2" cy="180.6" r=".51"/>
</g>
<path d="M177.8 39.6h106.7M254 39.6v-26.7M177.8 82.8h43.2M221 82.8v27.9M12.7 104.4h165.1M221 110.7h63.5M177.8 165.3v-152.4" fill="none" stroke="#000" stroke-width=".18" stroke-dasharray=".3 .4"/>
<text font-size="2.8" x="178" y="190.5">Title: VCA/4QM/XFADE</text>
<g font-size="2.1">
<text x="177.8" y="168.7">CALIBRATION</text>
<text x="177.8" y="170.9">Patch unconnected cable to InA-2.</text>
<text x="177.8" y="173.2">Adjust TRbal for symmetry and minimum CV leak-through.</text>
<text x="177.8" y="175.5">Adjust TRgain so that B input is not audible in xfade mode with Pofs at 100%</text>
<text x="177.8" y="177.8">Repeat until satisfaction.</text>
<text x="178" y="184">Sheet: /</text>
<text x="178" y="181">Kymatica Devices</text>
<text x="178" y="186.7">File: VCA_XF_RM.sch</text>
<text x="178" y="196.9">KiCad E.D.A. kicad (2016-09-30 revision 278ee7d)-master</text>
<text x="178" y="194.1">Size: A4</text>
<text x="200" y="194.1">Date: 2016-11-20</text>
<text x="263" y="194.1">Rev: 0.97</text>
<text x="263" y="196.9">Id: 1/1</text>
</g>
<g font-size="1.8">
<text x="35" y="11.9">1</text>
<text x="85" y="11.9">2</text>
<text x="135" y="11.9">3</text>
<text x="185" y="11.9">4</text>
<text x="235" y="11.9">5</text>
<text x="285" y="11.9">6</text>
<text x="191.4" y="15.9">R37</text>
<text x="206.7" y="16">R39</text>
<text x="219.3" y="15.9">R40</text>
<text x="232.1" y="16">R41</text>
<text x="42.5" y="23.4">100k</text>
<text x="43.3" y="21.1">R7</text>
<text x="59.7" y="21.8">SW1</text>
<text x="182.6" y="21.2">out1_1</text>
<text x="191.1" y="18.2">100k</text>
<text x="206.3" y="18.3">100k</text>
<text x="219" y="18.2">100k</text>
<text x="231.7" y="18.3">100k</text>
<text x="245.4" y="21.2">mix_1</text>
<text x="273" y="18.8">U4B</text>
<text x="273.4" y="21.1">LM13700</text>
<text x="29.4" y="30">R3</text>
<text x="59.7" y="24.1">4QM</text>
<text x="67.6" y="27.6">xf1_1</text>
<text x="75.9" y="27.6">xf1_2</text>
<text x="182.6" y="26.3">out2_1</text>
<text x="191.4" y="29.1">R38</text>
<text x="201.4" y="25.4">2</text>
<text x="214.1" y="27.9">1</text>
<text x="226.8" y="25.4">6</text>
<text x="239.5" y="27.9">7</text>
<text x="273" y="29">U4D</text>
<text x="10.4" y="35.9">A</text>
<text x="19.2" y="35.2">b1_1</text>
<text x="28.5" y="32.3">100k</text>
<text x="37.6" y="34.3">2</text>
<text x="76.6" y="35.1">200k</text>
<text x="77.7" y="32.6">R15</text>
<text x="89.8" y="35">R19</text>
<text x="121.5" y="33.4">+12V</text>
<text x="140.1" y="35.1">200k</text>
<text x="141.2" y="32.6">R33</text>
<text x="153.3" y="35">R35</text>
<text x="191.1" y="31.4">100k</text>
<text x="198.8" y="35.8">GND</text>
<text x="201.4" y="30.5">3</text>
<text x="203.7" y="31.4">+</text>
<text x="206.5" y="35.7">U5A</text>
<text x="224.2" y="35.8">GND</text>
<text x="226.8" y="30.5">5</text>
<text x="229.1" y="31.4">+</text>
<text x="231.9" y="35.7">U5B</text>
<text x="273.4" y="31.3">LM13700</text>
<text x="285.4" y="35.9">A</text>
<text x="37.6" y="39.4">3</text>
<text x="39.9" y="40.3">+</text>
<text x="50.3" y="36.8">1</text>
<text x="89.5" y="37.4">100k</text>
<text x="117.9" y="40.4">R29</text>
<text x="133.5" y="41.6">U4A</text>
<text x="153" y="37.4">200k</text>
<text x="205.7" y="38">TL072</text>
<text x="231.1" y="38">TL072</text>
<text x="35" y="44.7">GND</text>
<text x="43.2" y="45.3">TL074</text>
<text x="44" y="42.7">U1A</text>
<text x="101.9" y="45.1">TRgain1</text>
<text x="103.9" y="47.4">50k</text>
<text x="118.2" y="42.7">10k</text>
<text x="130.4" y="46.5">-</text>
<text x="134" y="44.1">LM13700</text>
<text x="199.6" y="46.7">U1E</text>
<text x="212.3" y="46.7">U2E</text>
<text x="225" y="46.7">U3E</text>
<text x="239" y="46.7">U5C</text>
<text x="251.7" y="46.7">U4E</text>
<text x="19.3" y="49.1">a1_1</text>
<text x="59.9" y="49.1">a1_1</text>
<text x="67.6" y="49.1">a1_2</text>
<text x="75.8" y="52.1">R13</text>
<text x="84.6" y="48.3">2</text>
<text x="84.6" y="53.3">3</text>
<text x="97.3" y="50.8">1</text>
<text x="113.9" y="49.2">R27</text>
<text x="119.2" y="49.2">22k</text>
<text x="130.2" y="51.5">+</text>
<text x="148.1" y="53.3">5</text>
<text x="148.1" y="48.3">6</text>
<text x="160.8" y="50.8">7</text>
<text x="166.6" y="51.7">out1_2</text>
<text x="199" y="49.2">TL074</text>
<text x="211.7" y="49.2">TL074</text>
<text x="224.4" y="49.2">TL074</text>
<text x="237.8" y="49.2">TL072</text>
<text x="249.5" y="49.2">LM13700</text>
<text x="25.9" y="55.5">+12V</text>
<text x="51.7" y="57.9">R47</text>
<text x="61.1" y="57.9">R9</text>
<text x="75.5" y="54.4">200k</text>
<text x="82" y="58.7">GND</text>
<text x="86.9" y="54.2">+</text>
<text x="90.2" y="59.2">TL074</text>
<text x="91" y="56.7">U2A</text>
<text x="106.6" y="59.1">470R</text>
<text x="107.7" y="56.8">R25</text>
<text x="115.2" y="55.3">TRbal1</text>
<text x="116.5" y="57.6">50R</text>
<text x="125.2" y="56.8">R30</text>
<text x="125.4" y="59.1">470R</text>
<text x="145.5" y="58.7">GND</text>
<text x="150.4" y="54.2">+</text>
<text x="156.2" y="58">TL074</text>
<text x="157" y="55.4">U2B</text>
<text x="200.4" y="54.7" transform="rotate(-90 200.4 54.7)">4</text>
<text x="204.2" y="55.2" transform="rotate(-90 204.2 55.2)">11</text>
<text x="213.1" y="54.7" transform="rotate(-90 213.1 54.7)">4</text>
<text x="216.9" y="55.2" transform="rotate(-90 216.9 55.2)">11</text>
<text x="225.8" y="54.7" transform="rotate(-90 225.8 54.7)">4</text>
<text x="229.6" y="55.2" transform="rotate(-90 229.6 55.2)">11</text>
<text x="238.5" y="54.7" transform="rotate(-90 238.5 54.7)">8</text>
<text x="242.3" y="54.7" transform="rotate(-90 242.3 54.7)">4</text>
<text x="251.2" y="55.2" transform="rotate(-90 251.2 55.2)">11</text>
<text x="255" y="54.7" transform="rotate(-90 255 54.7)">6</text>
<text x="259.9" y="55">+12V</text>
<text x="21" y="62">Pofs1</text>
<text x="22.9" y="64.3">22k</text>
<text x="32" y="63.1">ofs1_1</text>
<text x="41.8" y="63.1">ofs1_2</text>
<text x="51.9" y="60.2">10k</text>
<text x="60.3" y="60.2">200k</text>
<text x="79.3" y="65.3">100k</text>
<text x="79.7" y="63">R17</text>
<text x="103.7" y="62.6">+12V</text>
<text x="193.5" y="64.4">100nF</text>
<text x="195.8" y="61.9">C1</text>
<text x="206.2" y="64.4">100nF</text>
<text x="208.5" y="61.9">C3</text>
<text x="218.9" y="64.4">100nF</text>
<text x="221.2" y="61.9">C5</text>
<text x="231.6" y="64.4">100nF</text>
<text x="233.9" y="61.9">C7</text>
<text x="244.3" y="64.4">100nF</text>
<text x="246.6" y="61.9">C9</text>
<text x="26" y="70.8">GND</text>
<text x="38.7" y="70.4">100k</text>
<text x="39.5" y="68.1">R5</text>
<text x="60.6" y="71.9">R10</text>
<text x="107.5" y="69.6">R23</text>
<text x="107.5" y="71.9">22k</text>
<text x="116.3" y="70.1">GND</text>
<text x="132.2" y="69.9">Q1</text>
<text x="195.8" y="69.5">C2</text>
<text x="208.5" y="69.5">C4</text>
<text x="221.2" y="69.5">C6</text>
<text x="233.9" y="69.5">C8</text>
<text x="246.7" y="69.5">C10</text>
<text x="265.4" y="68.1" transform="rotate(-90 265.4 68.1)">GND</text>
<text x="23.7" y="75.8">R1</text>
<text x="51.1" y="73.3">xcv1_1</text>
<text x="51.6" y="77.1">xcv1_2</text>
<text x="60.3" y="74.2">100k</text>
<text x="86.5" y="75.9">D1</text>
<text x="129.1" y="76.7">1</text>
<text x="130" y="72.3">BC557B</text>
<text x="136.7" y="76.7">3</text>
<text x="193.5" y="72.1">100nF</text>
<text x="206.2" y="72.1">100nF</text>
<text x="218.9" y="72.1">100nF</text>
<text x="231.6" y="72.1">100nF</text>
<text x="244.3" y="72.1">100nF</text>
<text x="19.6" y="82.2">cv1_1</text>
<text x="21.8" y="78.2">100k</text>
<text x="33.8" y="81.3">6</text>
<text x="46.5" y="83.8">7</text>
<text x="69.4" y="83.8">9</text>
<text x="87.1" y="78.4">1N4148</text>
<text x="98.7" y="79.5">R21</text>
<text x="98.9" y="81.8">10k</text>
<text x="107" y="83.8">13</text>
<text x="124.7" y="79.7">D5</text>
<text x="125.1" y="82.2">1N4148</text>
<text x="134.9" y="80.4" transform="rotate(-90 134.9 80.4)">2</text>
<text x="142.8" y="82.1">-12V</text>
<text x="145.1" y="79.7">PCB_CON1_1</text>
<text x="152.6" y="81.3">1</text>
<text x="152.6" y="83.8">2</text>
<text x="159.5" y="79.7">PCB_CON1_2</text>
<text x="162.7" y="81.3">1</text>
<text x="162.7" y="83.8">2</text>
<text x="169.7" y="82.2">-12V</text>
<text x="259.8" y="78.3">-12V</text>
<text x="10.4" y="85.9">B</text>
<text x="21.7" y="86.1">Pcv1</text>
<text x="21.8" y="88.4">100k</text>
<text x="33.8" y="86.4">5</text>
<text x="36.1" y="87.2">+</text>
<text x="40.2" y="89.7">U1B</text>
<text x="68.9" y="88.9">10</text>
<text x="71.6" y="89.8">+</text>
<text x="82.1" y="86.4">8</text>
<text x="107" y="88.9">12</text>
<text x="109.7" y="89.8">+</text>
<text x="119.7" y="86.4">14</text>
<text x="142.6" y="87.2">+12V</text>
<text x="143.4" y="84.8">GND</text>
<text x="145.1" y="89.8">out1_1</text>
<text x="152.6" y="86.4">3</text>
<text x="152.6" y="88.9">4</text>
<text x="162.7" y="86.4">3</text>
<text x="162.7" y="88.9">4</text>
<text x="165.9" y="89.8">out1_2</text>
<text x="169.4" y="87.3">+12V</text>
<text x="170.2" y="84.6">GND</text>
<text x="193.3" y="89.8">J1</text>
<text x="233.8" y="87.3">CON1</text>
<text x="247.1" y="88.4">1N5817</text>
<text x="249.1" y="85.9">D7</text>
<text x="256.2" y="86">R45</text>
<text x="256.2" y="88.6">10R</text>
<text x="261.9" y="86">C11</text>
<text x="262.1" y="88.6">100nF</text>
<text x="269.5" y="86">C13</text>
<text x="269.6" y="88.6">10uF</text>
<text x="276.4" y="86.7">+12V</text>
<text x="285.4" y="85.9">B</text>
<text x="26.1" y="95.5">GND</text>
<text x="39.4" y="92.2">TL074</text>
<text x="66.8" y="94.2">GND</text>
<text x="74.9" y="94.8">TL074</text>
<text x="75.7" y="92.2">U2C</text>
<text x="87.1" y="90.4">1N4148</text>
<text x="89.1" y="92.8">D3</text>
<text x="104.9" y="94.2">GND</text>
<text x="114.3" y="93.5">TL074</text>
<text x="115.1" y="91">U2D</text>
<text x="145.7" y="92.3">xf1_1</text>
<text x="146.3" y="94.9">a1_1</text>
<text x="152.6" y="91.4">5</text>
<text x="152.6" y="94">6</text>
<text x="162.7" y="91.4">5</text>
<text x="162.7" y="94">6</text>
<text x="165.4" y="92.3">xf1_2</text>
<text x="165.4" y="94.9">a1_2</text>
<text x="183.3" y="93.6">InA 1</text>
<text x="200.8" y="94.5">2</text>
<text x="200.8" y="91.9">3</text>
<text x="206" y="91.1">a1_1</text>
<text x="144.3" y="97.4">xcv1_1</text>
<text x="144.6" y="99.9">ofs1_1</text>
<text x="152.6" y="96.5">7</text>
<text x="152.6" y="99.1">8</text>
<text x="162.7" y="96.5">7</text>
<text x="162.7" y="99.1">8</text>
<text x="165.4" y="99.9">ofs1_2</text>
<text x="165.4" y="97.4">xcv1_2</text>
<text x="200.8" y="97">1</text>
<text x="201.1" y="100.6">GND</text>
<text x="224.2" y="100.6">GND</text>
<text x="281.9" y="97.3" transform="rotate(-90 281.9 97.3)">GND</text>
<text x="183.3" y="106.3">InB 1</text>
<text x="193.3" y="102.5">J2</text>
<text x="200.8" y="107.2">2</text>
<text x="200.8" y="104.6">3</text>
<text x="206" y="103.8">b1_1</text>
<text x="232.9" y="105.1">POWER</text>
<text x="247.1" y="106.3">1N5817</text>
<text x="249.1" y="103.8">D8</text>
<text x="256.2" y="103.8">R46</text>
<text x="256.2" y="106.3">10R</text>
<text x="261.9" y="103.8">C12</text>
<text x="262.1" y="106.3">100nF</text>
<text x="269.5" y="103.8">C14</text>
<text x="269.6" y="106.3">10uF</text>
<text x="276.3" y="105.5">-12V</text>
<text x="200.8" y="109.7">1</text>
<text x="201.1" y="113.3">GND</text>
<text x="240.9" y="113.8">R42</text>
<text x="42.5" y="117.4">100k</text>
<text x="43.3" y="115.1">R8</text>
<text x="59.7" y="118.1">4QM</text>
<text x="59.7" y="115.8">SW2</text>
<text x="183.5" y="119">CV 1</text>
<text x="193.3" y="115.2">J3</text>
<text x="200.8" y="119.9">2</text>
<text x="200.8" y="117.3">3</text>
<text x="206" y="116.5">cv1_1</text>
<text x="229.6" y="119">out1_1</text>
<text x="241.6" y="116.1">1k</text>
<text x="247.8" y="119.9">3</text>
<text x="254.3" y="117.8">J7</text>
<text x="29.4" y="123.9">R4</text>
<text x="67.6" y="121.5">xf2_1</text>
<text x="75.9" y="121.5">xf2_2</text>
<text x="200.8" y="122.4">1</text>
<text x="201.1" y="126">GND</text>
<text x="247.8" y="125">1</text>
<text x="247.8" y="122.4">2</text>
<text x="261.9" y="121.6">Out 1</text>
<text x="19.2" y="129.2">b2_1</text>
<text x="28.5" y="126.3">100k</text>
<text x="37.6" y="128.3">9</text>
<text x="50.3" y="130.8">8</text>
<text x="76.6" y="129.1">200k</text>
<text x="77.7" y="126.5">R18</text>
<text x="89.5" y="131.3">100k</text>
<text x="89.8" y="129">R20</text>
<text x="121.5" y="127.3">+12V</text>
<text x="140.1" y="129.1">200k</text>
<text x="141.2" y="126.5">R34</text>
<text x="153" y="131.3">200k</text>
<text x="153.3" y="129">R36</text>
<text x="183.3" y="131.7">InA 2</text>
<text x="193.3" y="127.9">J4</text>
<text x="200.8" y="130">3</text>
<text x="206" y="129.2">a2_1</text>
<text x="240.9" y="131.6">R43</text>
<text x="244.6" y="128.5">GND</text>
<text x="10.4" y="135.9">C</text>
<text x="37.1" y="133.3">10</text>
<text x="39.9" y="134.2">+</text>
<text x="44" y="136.7">U1C</text>
<text x="117.9" y="134.4">R31</text>
<text x="118.2" y="136.7">10k</text>
<text x="133.6" y="135.6">U4C</text>
<text x="200.8" y="135.1">1</text>
<text x="200.8" y="132.6">2</text>
<text x="229.6" y="136.8">out2_1</text>
<text x="241.6" y="133.9">1k</text>
<text x="247.8" y="137.7">3</text>
<text x="254.3" y="135.6">J8</text>
<text x="285.4" y="135.9">C</text>
<text x="19.3" y="143.1">a2_1</text>
<text x="35" y="138.7">GND</text>
<text x="43.2" y="139.2">TL074</text>
<text x="59.9" y="143.1">a2_1</text>
<text x="67.6" y="143.1">a2_2</text>
<text x="84.6" y="142.2">2</text>
<text x="101.9" y="139.1">TRgain2</text>
<text x="103.9" y="141.4">50k</text>
<text x="113.9" y="143.2">R28</text>
<text x="119.2" y="143.2">22k</text>
<text x="130.4" y="140.5">-</text>
<text x="134" y="138.1">LM13700</text>
<text x="148.1" y="142.2">6</text>
<text x="193.3" y="140.6">J5</text>
<text x="200.8" y="142.7">3</text>
<text x="201.1" y="138.7">GND</text>
<text x="206" y="141.9">b2_1</text>
<text x="247.8" y="142.7">1</text>
<text x="247.8" y="140.2">2</text>
<text x="261.9" y="139.4">Out 2</text>
<text x="25.9" y="149.5">+12V</text>
<text x="75.5" y="148.4">200k</text>
<text x="75.8" y="146.1">R14</text>
<text x="84.6" y="147.3">3</text>
<text x="86.9" y="148.2">+</text>
<text x="97.3" y="144.8">1</text>
<text x="115.2" y="149.3">TRbal2</text>
<text x="130.2" y="145.5">+</text>
<text x="148.1" y="147.3">5</text>
<text x="150.4" y="148.2">+</text>
<text x="157" y="149.4">U3B</text>
<text x="160.8" y="144.8">7</text>
<text x="166.6" y="145.7">out2_2</text>
<text x="183.3" y="144.4">InB 2</text>
<text x="200.8" y="147.8">1</text>
<text x="200.8" y="145.3">2</text>
<text x="240.9" y="149.3">R44</text>
<text x="244.6" y="146.3">GND</text>
<text x="21" y="156">Pofs2</text>
<text x="51.7" y="151.9">R48</text>
<text x="51.9" y="154.2">10k</text>
<text x="60.3" y="154.2">200k</text>
<text x="60.6" y="151.9">R11</text>
<text x="82" y="152.6">GND</text>
<text x="90.2" y="153.2">TL074</text>
<text x="91" y="150.7">U3A</text>
<text x="106.6" y="153.1">470R</text>
<text x="107.7" y="150.8">R26</text>
<text x="116.5" y="151.6">50R</text>
<text x="125.2" y="150.8">R32</text>
<text x="125.4" y="153.1">470R</text>
<text x="145.5" y="152.6">GND</text>
<text x="156.2" y="151.9">TL074</text>
<text x="193.3" y="153.3">J6</text>
<text x="200.8" y="155.4">3</text>
<text x="201.1" y="151.4">GND</text>
<text x="206" y="154.6">cv2_1</text>
<text x="230.3" y="154.6">mix_1</text>
<text x="241.6" y="151.7">1k</text>
<text x="247.8" y="155.4">3</text>
<text x="254.3" y="153.3">J9</text>
<text x="22.9" y="158.3">22k</text>
<text x="32" y="157.1">ofs2_1</text>
<text x="41.8" y="157.1">ofs2_2</text>
<text x="79.3" y="159.3">100k</text>
<text x="79.7" y="157">R16</text>
<text x="103.7" y="156.6">+12V</text>
<text x="183.5" y="157.1">CV 2</text>
<text x="200.8" y="160.5">1</text>
<text x="200.8" y="158">2</text>
<text x="247.8" y="160.5">1</text>
<text x="247.8" y="158">2</text>
<text x="262.2" y="157.1">Mix Out</text>
<text x="26" y="164.8">GND</text>
<text x="38.7" y="164.4">100k</text>
<text x="39.5" y="162">R6</text>
<text x="51.1" y="167.3">xcv2_1</text>
<text x="60.6" y="165.9">R12</text>
<text x="107.5" y="163.6">R24</text>
<text x="107.5" y="165.9">22k</text>
<text x="116.3" y="164.1">GND</text>
<text x="130" y="166.2">BC557B</text>
<text x="132.2" y="163.9">Q2</text>
<text x="201.2" y="163.5">GND</text>
<text x="244.4" y="163.5">GND</text>
<text x="21.8" y="172.1">100k</text>
<text x="23.7" y="169.8">R2</text>
<text x="51.6" y="171.1">xcv2_2</text>
<text x="60.3" y="168.2">100k</text>
<text x="86.5" y="169.8">D2</text>
<text x="87.1" y="172.4">1N4148</text>
<text x="98.7" y="173.5">R22</text>
<text x="124.7" y="173.7">D6</text>
<text x="129.1" y="170.7">1</text>
<text x="136.7" y="170.7">3</text>
<text x="145.1" y="173.7">PCB_CON2_1</text>
<text x="159.5" y="173.7">PCB_CON2_2</text>
<text x="19.6" y="176.1">cv2_1</text>
<text x="33.3" y="175.3">13</text>
<text x="46" y="177.8">14</text>
<text x="69.4" y="177.8">9</text>
<text x="98.9" y="175.8">10k</text>
<text x="107" y="177.8">13</text>
<text x="125.1" y="176.2">1N4148</text>
<text x="134.9" y="174.4" transform="rotate(-90 134.9 174.4)">2</text>
<text x="142.8" y="176.1">-12V</text>
<text x="143.4" y="178.7">GND</text>
<text x="152.6" y="175.3">1</text>
<text x="152.6" y="177.8">2</text>
<text x="162.7" y="175.3">1</text>
<text x="162.7" y="177.8">2</text>
<text x="169.7" y="176.2">-12V</text>
<text x="170.2" y="178.6">GND</text>
<text x="10.4" y="185.9">D</text>
<text x="21.7" y="180.1">Pcv2</text>
<text x="21.8" y="182.4">100k</text>
<text x="33.3" y="180.3">12</text>
<text x="36.1" y="181.2">+</text>
<text x="40.2" y="183.7">U1D</text>
<text x="68.9" y="182.9">10</text>
<text x="71.6" y="183.8">+</text>
<text x="82.1" y="180.3">8</text>
<text x="87.1" y="184.4">1N4148</text>
<text x="107" y="182.9">12</text>
<text x="109.7" y="183.8">+</text>
<text x="115.1" y="185">U3D</text>
<text x="119.7" y="180.3">14</text>
<text x="142.6" y="181.1">+12V</text>
<text x="145.1" y="183.8">out2_1</text>
<text x="152.6" y="180.3">3</text>
<text x="152.6" y="182.9">4</text>
<text x="152.6" y="185.4">5</text>
<text x="162.7" y="180.3">3</text>
<text x="162.7" y="182.9">4</text>
<text x="162.7" y="185.4">5</text>
<text x="165.9" y="183.8">out2_2</text>
<text x="169.4" y="181.3">+12V</text>
<text x="285.4" y="185.9">D</text>
<text x="26.1" y="189.5">GND</text>
<text x="39.4" y="186.2">TL074</text>
<text x="66.8" y="188.2">GND</text>
<text x="74.9" y="188.8">TL074</text>
<text x="75.7" y="186.2">U3C</text>
<text x="89.1" y="186.7">D4</text>
<text x="104.9" y="188.2">GND</text>
<text x="114.3" y="187.5">TL074</text>
<text x="144.3" y="191.4">xcv2_1</text>
<text x="145.7" y="186.3">xf2_1</text>
<text x="146.3" y="188.8">a2_1</text>
<text x="152.6" y="188">6</text>
<text x="152.6" y="190.5">7</text>
<text x="162.7" y="188">6</text>
<text x="162.7" y="190.5">7</text>
<text x="165.4" y="186.3">xf2_2</text>
<text x="165.4" y="188.8">a2_2</text>
<text x="165.4" y="191.4">xcv2_2</text>
<text x="144.6" y="193.9">ofs2_1</text>
<text x="152.6" y="193">8</text>
<text x="162.7" y="193">8</text>
<text x="165.4" y="193.9">ofs2_2</text>
<text x="35" y="199.9">1</text>
<text x="85" y="199.9">2</text>
<text x="135" y="199.9">3</text>
<text x="185" y="199.9">4</text>
<text x="235" y="199.9">5</text>
<text x="285" y="199.9">6</text>
</g>
<g font-size="1.7">
<text x="57.8" y="27.1">1</text>
<text x="57.8" y="29.6">3</text>
<text x="64.5" y="28.4">2</text>
<text x="57.8" y="121.1">1</text>
<text x="57.8" y="123.6">3</text>
<text x="64.5" y="122.3">2</text>
</g>
<g font-size="1.4">
<text x="260" y="19">7</text>
<text x="267.6" y="19">8</text>
<text x="259.6" y="29.2">10</text>
<text x="267.6" y="29.2">9</text>
<text x="127.3" y="45.7">4</text>
<text x="127.3" y="48.3">2</text>
<text x="127.3" y="50.8">3</text>
<text x="140.7" y="52.7" transform="rotate(-90 140.7 52.7)">1</text>
<text x="143.3" y="48.3">5</text>
<text x="230.4" y="90.2">10</text>
<text x="230.8" y="95.2">6</text>
<text x="230.8" y="92.7">8</text>
<text x="235.8" y="91">+12</text>
<text x="242.2" y="95.2">5</text>
<text x="242.2" y="92.7">7</text>
<text x="242.2" y="90.2">9</text>
<text x="230.8" y="100.3">2</text>
<text x="230.8" y="97.8">4</text>
<text x="235.5" y="96">GND</text>
<text x="236" y="101.1">-12</text>
<text x="242.2" y="100.3">1</text>
<text x="242.2" y="97.8">3</text>
<text x="126.9" y="139.7">13</text>
<text x="126.9" y="142.2">15</text>
<text x="142.9" y="142.2">12</text>
<text x="126.9" y="144.8">14</text>
<text x="140.7" y="147.1" transform="rotate(-90 140.7 147.1)">16</text>
</g>
<g font-size="1.1">
<text x="201" y="51.8" transform="rotate(-90 201 51.8)">+V</text>
<text x="213.7" y="51.8" transform="rotate(-90 213.7 51.8)">+V</text>
<text x="226.4" y="51.8" transform="rotate(-90 226.4 51.8)">+V</text>
<text x="239.1" y="51.8" transform="rotate(-90 239.1 51.8)">+V</text>
<text x="251.8" y="51.8" transform="rotate(-90 251.8 51.8)">+V</text>
</g>
</svg>
